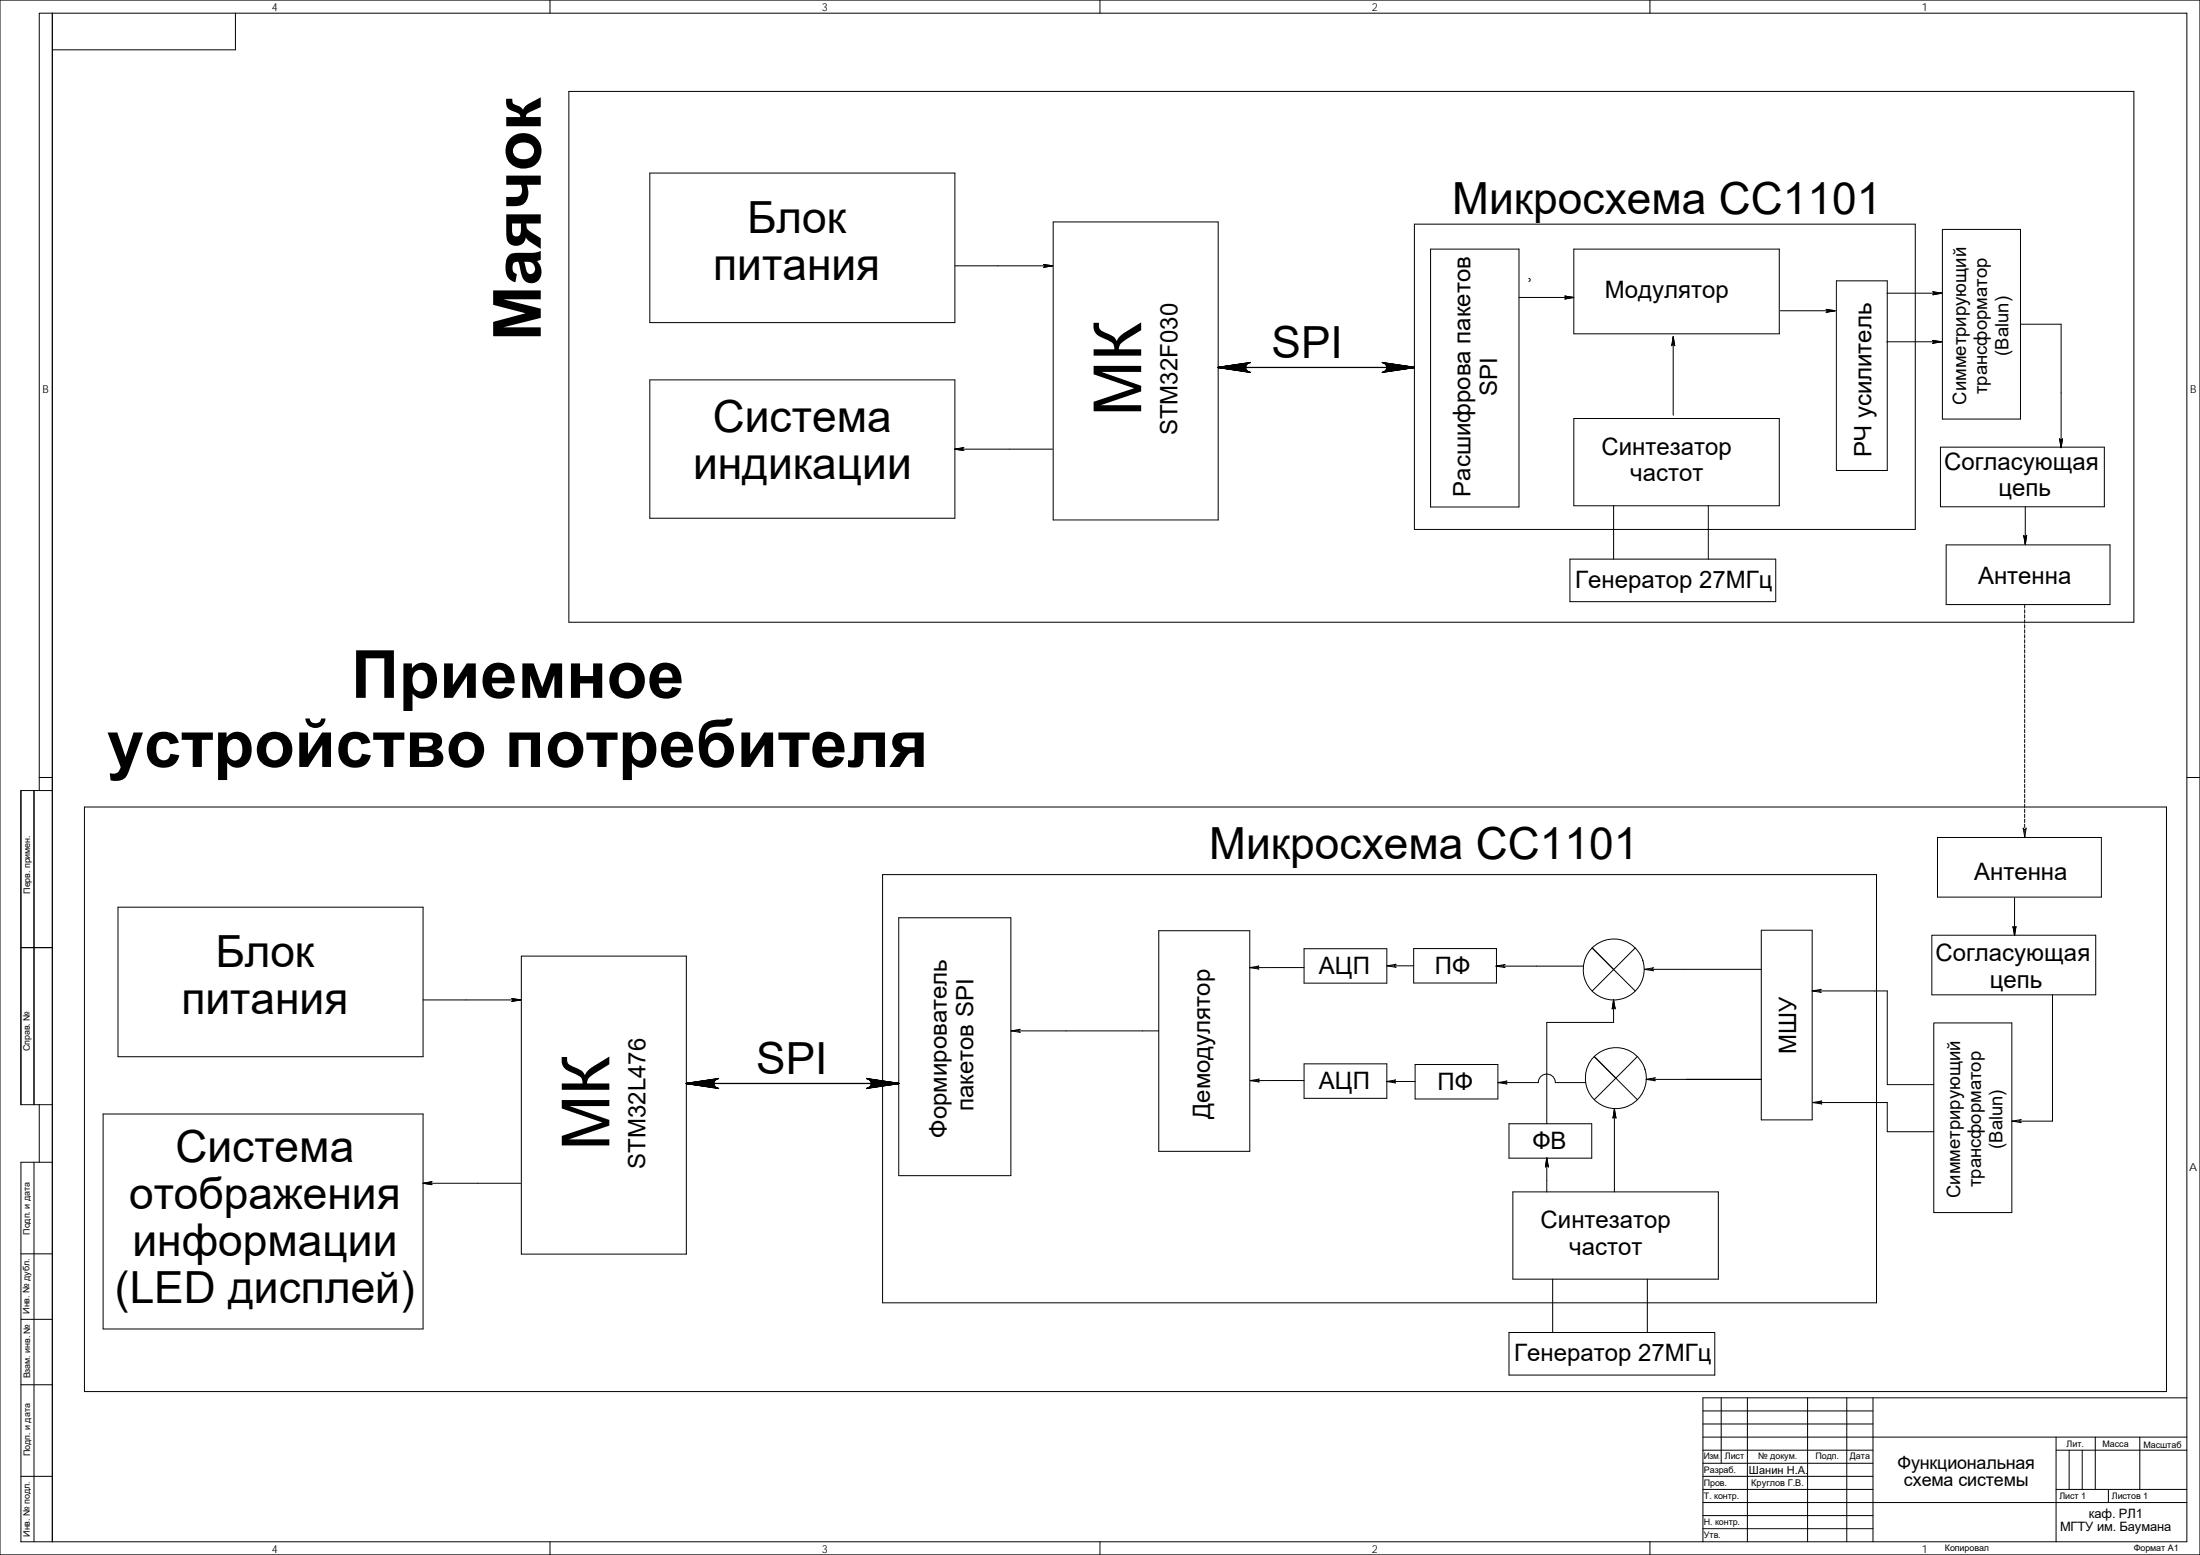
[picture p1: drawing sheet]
<svg xmlns="http://www.w3.org/2000/svg" width="841mm" height="594mm" viewBox="0 0 841 594" stroke-linecap="round" stroke-linejoin="round" font-family="sans-serif">
<g fill="none" stroke="#000" stroke-width=".38">
<path d="M0 0h841v594h-841zM20 5v584M20 5h816v584h-828v-145h12M20 5h-5v297M90 5v14h-70M210.2 0v5M420.5 0v5M630.7 0v5M217.5 34.9h598.2v202.8h-598.2zM248.4 66.1h116.6v57.2h-116.6zM402.6 84.8h63.1v113.8h-63.1zM540.7 85.6h191.5v116.7h-191.5z"/>
<path d="M546.9 95.2h33.8v98.5h-33.8zM601.6 95.2h78.6v32.3h-78.6zM742.5 87.7h29.9v72.4h-29.9zM365 101.6h37.4l-3.5 .5a.55 .55 0 0 0 .6-.5 .55 .55 0 0 0-.6-.6l3.5 .6M580.7 113.6h20.9l-3.4 .6a.55 .55 0 0 0 .5-.5 .55 .55 0 0 0-.5-.6l3.4 .5M584.4 106.4a.56 .56 0 0 1 .6 .5 .56 .56 0 0 1-.6 .6M680.6 118.7h20.9l-3.4 .6a.56 .56 0 0 0 .6-.5 .56 .56 0 0 0-.6-.6l3.4 .5M702 107.3h19.5v72.4h-19.5zM721.4 112h20.9l-3.4 .6 .5-.6-.5-.5 3.4 .5M639.6 128.6l.6 3.3-.5-.4-.6 .4zM639.6 128.6l-.5 3.5a.56 .56 0 0 1 .6-.6 .56 .56 0 0 1 .5 .6l-.6-3.5v30M721.3 130.6h20.9l-3.5 .6a.56 .56 0 0 0 .6-.6 .56 .56 0 0 0-.6-.6l3.5 .6"/>
<path d="M772.4 123.9h15.5v47.2l-.6-3.5 .6 .6 .6-.6-.6 3.5M248.4 145.1h116.6v52.9h-116.6zM601.6 159.9h78.6v33.3h-78.6zM365 171.6l3.4-.6a.55 .55 0 0 0-.5 .6 .55 .55 0 0 0 .5 .5zM365 171.6h37.3M365 171.6l3.3-.6-.4 .6 .4 .5zM741.8 170.8h62.7v22.8h-62.7zM787.4 167.8l.6 .4 .4-.4-.5 3.3zM616.9 193.2v20.4M653.1 193.2v20.4M774.2 193.6v14.4l-.6-3.5 .6 .6 .6-.6-.6 3.5M600.2 213.6h78.6v16.3h-78.6z"/>
<path d="M744 208.2h62.6v22.8h-62.6zM773.7 204.7l.5 .4 .5-.4-.5 3.3zM774 231v1.3M774 233v1.2M774 234.9v1.2M774 236.8v1.2M774 238.7v1.2M774 240.6v1.3M774 242.5v1.3M774 244.4v1.3M774 246.3v1.3M774 248.2v1.3"/>
<path d="M774 250.1v1.3M774 252v1.3M774 253.9v1.3M774 255.8v1.3M774 257.7v1.3M774 259.6v1.3M774 261.5v1.3M774 263.4v1.3M774 265.3v1.3M774 267.3v1.2M774 269.2v1.2M774 271.1v1.2"/>
<path d="M774 273v1.2M774 274.9v1.2M774 276.8v1.2M774 278.7v1.3M15 297h5M774 280.6v1.3M774 282.5v1.3M774 284.4v1.3M774 286.3v1.3M774 288.2v1.3M774 290.1v1.3M774 292v1.3"/>
<path d="M774 293.9v1.3M774 295.8v1.3M774 297.7v1.3M774 299.6v1.3M836 297h5M13 302v120M20 302h-12v120h12M32.3 308.3h795.9v223.3h-795.9zM740.7 320h62.6v22.7h-62.6zM773.4 316.4l.6 .5 .6-.5-.6 3.4zM774 301.5v1.3M774 303.4v1.3"/>
<path d="M774 305.4v1.2M774 307.3v1.2M774 309.2v1.2M774 311.1v1.2M774 313v1.2M774 314.9v1.2M774 316.8v1.3M774 318.7v1.3M337.4 334.1h380v163.6h-380zM45.1 346.6h116.6v57.1h-116.6zM343.6 350.6h42.8v98.6h-42.8zM443 355.6h34.8v84.3h-34.8z"/>
<path d="M673.3 355.4h19.5v72.4h-19.5zM738.5 357.3h62.7v22.8h-62.7zM770.1 343v14.4l-.6-3.5a.56 .56 0 0 0 .6 .6 .56 .56 0 0 0 .6-.6l-.6 3.5M8 362h12M199.3 365.3h63.1v113.8h-63.1zM477.8 369.7l3.4-.6-.5 .5 .5 .6zM498.5 369.7h-20.7M498.5 362.5h31.7v13.1h-31.7zM530.2 369l3.5-.6-.6 .6 .6 .5zM540.4 369h-10.2M540.4 362.4h31.7v13.2h-31.7zM571.9 369.1l3.4 .5-.5-.5 .5-.6-3.4 .6h33.4"/>
<path d="M616.9 370.4l-8.3-8.3 8.3 8.3-8.3 8.2M616.9 370.4l8.2 8.2M625.1 362.1l-8.2 8.3M628.6 370.3l3.5-.5a.55 .55 0 0 0-.6 .5 .55 .55 0 0 0 .6 .6zM628.6 370.3h44.7M692.7 378.6l3.5 .5-.6-.5 .6-.6-3.5 .6h28.8v35.8h17.7M161.7 382h37.4l-3.5 .6a.56 .56 0 0 0 .6-.6 .56 .56 0 0 0-.6-.5l3.5 .5M386.5 393.8l3.5 .6a.56 .56 0 0 1-.6-.6 .56 .56 0 0 1 .6-.5l-3.5 .5h56.5M616.8 382l.6 3.3-.5-.4-.5 .4zM616.8 382v8.6h-25.5v38.7M616.8 382l.6 3.4-.5-.5-.6 .5zM739.2 390.8h29.9v72.5h-29.9z"/>
<path d="M784.6 380v48.3h-15.4M477.9 412.8l3.5-.5a.55 .55 0 0 0-.6 .5 .55 .55 0 0 0 .6 .6zM498.5 412.8h-20.6M498.5 406.4h31.7v13.2h-31.7zM530.1 413.2h10.9M530.1 413.2l3.4-.6a.56 .56 0 0 0-.5 .6 .56 .56 0 0 0 .5 .5zM541 406.7h31.6v13.2h-31.6zM572.6 413.6l3.5 .5a.56 .56 0 0 1-.6-.5 .56 .56 0 0 1 .6-.6l-3.5 .6h15.5a3.2 3.2 0 0 1 3.2-3.3 3.2 3.2 0 0 1 3.3 3.3h11.6M625.9 403.6l-8.2 8.3M644.7 412.4h-15.4l3.5-.6-.6 .5 .6 .6-3.5-.5M673.3 412.4h-28.6h28.6M15 422v22"/>
<path d="M39.4 425.6h122.3v82.1h-122.3zM576.9 429.3h31.6v13.2h-31.6zM609.5 420.1l8.2-8.2-8.2-8.3 16.4 16.5M617.2 423.7l.5 3.3-.6-.4-.5 .4zM617.2 423.7l.5 3.5a.56 .56 0 0 0-.5-.6 .56 .56 0 0 0-.6 .6zM617.2 423.7v31.7M693 421.2l3.4-.6a.55 .55 0 0 0-.5 .6 .55 .55 0 0 0 .5 .5zM693 421.2h28.5v11.2h17.7M769.2 428.3l3.4-.5a.56 .56 0 0 0-.5 .5 .56 .56 0 0 0 .5 .6zM13 444v145M161.7 452.1l3.3-.6-.4 .6 .4 .5zM161.7 452.1l3.4-.6a.55 .55 0 0 0-.5 .5 .55 .55 0 0 0 .5 .6z"/>
<path d="M161.7 452.1h37.3M578.3 455.4h78.6v33.3h-78.6zM591.3 442.4l.6 3.3-.6-.4-.5 .4zM591.3 442.4v13M591.3 442.4l.6 3.5-.6-.6-.5 .6zM8 479h12M593.6 488.7v20.4M629.8 488.7v20.4M8 504h12M576.9 509.1h78.6v16.2h-78.6zM8 529h12M651 539h65"/>
<path d="M658 534v25M668 534v55M691 534v55M706 534v55M716 534v55M836 534h-185v55M651 549h185M651 544h65M651 559h65M651 554h65M786 554h50M786 549v40"/>
<path d="M791 554v15M796 554v15M801 549v20M818 549v20M8 564h12M651 574h185M651 579h65M651 569h65M651 564h65M786 569h50M806 569v5M210.2 589v5"/>
<path d="M420.5 589v5M630.7 589v5M651 584h65"/>
<circle cx="616.9" cy="370.4" r="11.7"/>
<circle cx="617.7" cy="411.9" r="11.7"/>
</g>
<g fill="#000" stroke="#000" stroke-width=".38">
<path d="M399.1 101l3.3 .6-3.3 .5 .4-.6z" fill-rule="evenodd"/>
<path d="M598.3 113.1l3.3 .5-3.2 .6 .3-.6z" fill-rule="evenodd"/>
<path d="M698.3 118.2l3.2 .5-3.2 .6 .4-.5z" fill-rule="evenodd"/>
<path d="M739 111.5l3.3 .5-3.3 .6 .4-.4z" fill-rule="evenodd"/>
<path d="M738.9 130.1l3.3 .5-3.3 .5 .4-.6z" fill-rule="evenodd"/>
<path d="M769.6 354.1l.5 .4 .5-.4-.5 3.3z" fill-rule="evenodd"/>
<path d="M195.8 381.5l3.3 .5-3.3 .6 .4-.7z" fill-rule="evenodd"/>
</g>
<g fill="#000">
<path d="M639.6 128.6l.6 3.3-.5-.4-.6 .4z" fill-rule="evenodd"/>
<path d="M365 171.6l3.3-.6-.4 .6 .4 .5z" fill-rule="evenodd"/>
<path d="M787.4 167.8l.6 .4 .4-.4-.5 3.3z" fill-rule="evenodd"/>
<path d="M773.7 204.7l.5 .4 .5-.4-.5 3.3z" fill-rule="evenodd"/>
<path d="M616.8 382l.6 3.3-.5-.4-.5 .4z" fill-rule="evenodd"/>
<path d="M617.2 423.7l.5 3.3-.6-.4-.5 .4z" fill-rule="evenodd"/>
<path d="M161.7 452.1l3.3-.6-.4 .6 .4 .5z" fill-rule="evenodd"/>
<path d="M591.3 442.4l.6 3.3-.6-.4-.5 .4z" fill-rule="evenodd"/>
</g>
<path d="M465.7 140.4h75M262.4 413.9h81.2" fill="none" stroke="#000" stroke-width=".49"/>
<g fill="#000" stroke="#000" stroke-width=".49">
<path d="M465.7 140.4l12.3-1.9z" fill-rule="evenodd"/>
<path d="M465.7 140.4l11.7-1.7-.6 .3z" fill-rule="evenodd"/>
<path d="M465.7 140.4l11.1-1.4-.4 .5z" fill-rule="evenodd"/>
<path d="M465.7 140.4l10.7-.9-.2 .6z" fill-rule="evenodd"/>
<path d="M465.7 140.4l10.5-.3v.6z" fill-rule="evenodd"/>
<path d="M465.7 140.4l10.5 .3 .2 .6z" fill-rule="evenodd"/>
<path d="M465.7 140.4l10.7 .9 .4 .5z" fill-rule="evenodd"/>
<path d="M465.7 140.4l11.1 1.4 .6 .3z" fill-rule="evenodd"/>
<path d="M465.7 140.4l12.3 1.9z" fill-rule="evenodd"/>
<path d="M528.4 142.3l12.3-1.9z" fill-rule="evenodd"/>
<path d="M529 142.1l.5-.3 11.2-1.4z" fill-rule="evenodd"/>
<path d="M529.9 141.3l10.8-.9-11.2 1.4z" fill-rule="evenodd"/>
<path d="M530.1 140.7l10.6-.3-10.8 .9z" fill-rule="evenodd"/>
<path d="M530.1 140.1l10.6 .3-10.6 .3z" fill-rule="evenodd"/>
<path d="M529.9 139.5l10.8 .9-10.6-.3z" fill-rule="evenodd"/>
<path d="M529.5 139l11.2 1.4-10.8-.9z" fill-rule="evenodd"/>
<path d="M529 138.7l11.7 1.7-11.2-1.4z" fill-rule="evenodd"/>
<path d="M528.4 138.5l12.3 1.9z" fill-rule="evenodd"/>
<path d="M262.4 413.9l12.3-1.8z" fill-rule="evenodd"/>
<path d="M262.4 413.9l11.7-1.7-.6 .4z" fill-rule="evenodd"/>
<path d="M262.4 413.9l11.1-1.3-.4 .4z" fill-rule="evenodd"/>
<path d="M262.4 413.9l10.7-.9-.2 .6z" fill-rule="evenodd"/>
<path d="M262.4 413.9l10.5-.3v.7z" fill-rule="evenodd"/>
<path d="M262.4 413.9l10.5 .4 .2 .5z" fill-rule="evenodd"/>
<path d="M262.4 413.9l10.7 .9 .4 .5z" fill-rule="evenodd"/>
<path d="M262.4 413.9l11.1 1.4 .6 .3z" fill-rule="evenodd"/>
<path d="M262.4 413.9l12.3 1.9z" fill-rule="evenodd"/>
<path d="M331.3 415.8l12.3-1.9z" fill-rule="evenodd"/>
<path d="M331.9 415.6l.5-.3 11.2-1.4z" fill-rule="evenodd"/>
<path d="M332.8 414.8l10.8-.9-11.2 1.4z" fill-rule="evenodd"/>
<path d="M333 414.3l10.6-.4-10.8 .9z" fill-rule="evenodd"/>
<path d="M333 413.6l10.6 .3-10.6 .4z" fill-rule="evenodd"/>
<path d="M332.8 413l10.8 .9-10.6-.3z" fill-rule="evenodd"/>
<path d="M332.4 412.6l11.2 1.3-10.8-.9z" fill-rule="evenodd"/>
<path d="M331.9 412.2l11.7 1.7-11.2-1.3z" fill-rule="evenodd"/>
<path d="M331.3 412.1l12.3 1.8z" fill-rule="evenodd"/>
</g>
<g fill="#000">
<path d="M188.5 111h18.2v3.3h-14.3l14.3 3.6v3.6l-14.3 3.6h14.3v3.4h-18.2v-5.5l12.4-3.3-12.4-3.2zM194.6 97.5a4.8 4.8 0 0 1 3.7-.9h5.8l2.6-.8v3.5l-1.4 .4a5.2 5.2 0 0 1-.6 8.2 4.1 4.1 0 0 1-5.6-3.9l-.6-2.7a1.22 1.22 0 0 0-.9-1.3 1.22 1.22 0 0 0-1.4 .7 2.71 2.71 0 0 0 1.4 4l-.6 3.1a5.2 5.2 0 0 1-3.7-6.4 5.4 5.4 0 0 1 1.3-3.9zM200.4 100l.4 1.6a2.83 2.83 0 0 0 2 3.1 2.37 2.37 0 0 0 1.7-2.6 2.37 2.37 0 0 0-2.4-2.1zM193.5 81.9h13.2v3.5h-5.5a2.97 2.97 0 0 0 1.8 3.3l3.7 2.3v4.1l-4.3-2.9-1.4-1.6a3.8 3.8 0 0 1-4.4 3.3 3.8 3.8 0 0 1-3.1-4.5zM195.7 85.4v2.5a1.78 1.78 0 0 0 .8 2.2 1.78 1.78 0 0 0 2.3-.4l.3-1.5 .1-2.8zM193.5 67.1h13.2v3.5h-5.3a5.9 5.9 0 0 1-2.2 7.8l-2 .3-3.7 .1v-3.6h3.2a2.58 2.58 0 0 0 2.5-1 2.58 2.58 0 0 0 .2-2.7l-.2-.9h-5.7zM195.2 52.8a6.9 6.9 0 0 1 10.6 .9 6.9 6.9 0 0 1-3 10.3 6.9 6.9 0 0 1-8.5-2.5 6.9 6.9 0 0 1 .9-8.7zM197.1 55.4a3.2 3.2 0 0 0-.6 3.8 3.2 3.2 0 0 0 3.6 1.6 3.2 3.2 0 0 0 3.8-2 3.2 3.2 0 0 0-1.6-4 5.5 5.5 0 0 0-5.2 .6zM193.5 37.7h2.3a1.95 1.95 0 0 0 1.9 2.6l1.5 .7 .7 1a5.2 5.2 0 0 1 3.2-2.9l3.6-1.9v3.7l-3.8 1.8a2.01 2.01 0 0 0-1.8 2h5.6v3.5h-13.2v-3.5h5.4a2.44 2.44 0 0 0-2.4-2.1 3.7 3.7 0 0 1-3-4.9z"/>
<path d="M418.1 139.8h18.1v2.3h-15.2l15.2 5.3v2.1l-15.4 5.3h15.4v2.3h-18.1v-3.6l15.5-5.2-15.5-5.3zM418 123.3h2.1v.7a2.62 2.62 0 0 0 2.3 3l.6 .3a5.2 5.2 0 0 1 3.9 3.1l.5-1 1.4-1.5 7.4-4.7v2.9l-4.9 3.1a5.4 5.4 0 0 0-3.6 4.3h8.5v2.4h-18.1v-2.4h7.9a3.4 3.4 0 0 0-3-3.7l-.7-.4a5 5 0 0 1-4.3-5.2z"/>
<path d="M214.8 420.3h18.1v2.3h-15.2l15.2 5.3v2.1l-15.4 5.3h15.4v2.3h-18.1v-3.6l15.5-5.2-15.5-5.3zM214.7 403.8h2.1v.7a2.62 2.62 0 0 0 2.2 3l.7 .3a5.2 5.2 0 0 1 3.9 3l.5-1 1.4-1.4 7.4-4.8v3l-4.9 3.1a5.4 5.4 0 0 0-3.6 4.2h8.5v2.4h-18.1v-2.4h7.9a3.4 3.4 0 0 0-3-3.7l-.7-.3a5 5 0 0 1-4.3-5.2z"/>
</g>
<g font-size="25.4">
<text x="134.2" y="266.6">Приемное</text>
<text x="41" y="293">устройство потребителя</text>
</g>
<g font-size="16.9">
<text x="555.2" y="81.6">Микросхема СС1101</text>
<text x="285.7" y="89">Блок</text>
<text x="272.7" y="107">питания</text>
<text x="486.1" y="136.8">SPI</text>
<text x="272.5" y="165">Система</text>
<text x="264.9" y="182.9">индикации</text>
<text x="462.3" y="328.3">Микросхема СС1101</text>
<text x="82.4" y="369.5">Блок</text>
<text x="69.4" y="387.4">питания</text>
<text x="289.1" y="410.4">SPI</text>
<text x="67.1" y="444">Система</text>
<text x="49.3" y="462">отображения</text>
<text x="50.7" y="479.9">информации</text>
<text x="43.9" y="497.8">(LED дисплей)</text>
</g>
<g font-size="9.2">
<text x="613.5" y="113.7">Модулятор</text>
<text x="572.3" y="151.2" transform="rotate(-90 572.3 151.2)">SPI</text>
<text x="450.1" y="166.3" transform="rotate(-90 450.1 166.3)">STM32F030</text>
<text x="612.3" y="173.8">Синтезатор</text>
<text x="715.4" y="174.6" transform="rotate(-90 715.4 174.6)">РЧ усилитель</text>
<text x="743.2" y="179.5">Согласующая</text>
<text x="623.2" y="183.9">частот</text>
<text x="562.1" y="189.8" transform="rotate(-90 562.1 189.8)">Расшифрова пакетов</text>
<text x="764" y="189.6">цепь</text>
<text x="602.1" y="224.5">Генератор 27МГц</text>
<text x="756.2" y="223.1">Антенна</text>
<text x="754.7" y="336.2">Антенна</text>
<text x="739.9" y="367.2">Согласующая</text>
<text x="504.2" y="372.1">АЦП</text>
<text x="548.5" y="372.1">ПФ</text>
<text x="760.7" y="377.4">цепь</text>
<text x="686.6" y="402.5" transform="rotate(-90 686.6 402.5)">МШУ</text>
<text x="504.2" y="416.1">АЦП</text>
<text x="549.6" y="416.5">ПФ</text>
<text x="372.2" y="424.6" transform="rotate(-90 372.2 424.6)">пакетов SPI</text>
<text x="462.6" y="427.5" transform="rotate(-90 462.6 427.5)">Демодулятор</text>
<text x="362" y="434.6" transform="rotate(-90 362 434.6)">Формирователь</text>
<text x="585.8" y="439.1">ФВ</text>
<text x="246.8" y="446.5" transform="rotate(-90 246.8 446.5)">STM32L476</text>
<text x="589" y="469.2">Синтезатор</text>
<text x="599.9" y="479.4">частот</text>
<text x="578.8" y="520">Генератор 27МГц</text>
</g>
<g font-size="7">
<text x="767.8" y="135.9" transform="rotate(-90 767.8 135.9)">(Balun)</text>
<text x="751.6" y="154.6" transform="rotate(-90 751.6 154.6)">Симметрирующий</text>
<text x="759.7" y="150.5" transform="rotate(-90 759.7 150.5)">трансформатор</text>
<text x="765.5" y="438.9" transform="rotate(-90 765.5 438.9)">(Balun)</text>
<text x="757.4" y="453.6" transform="rotate(-90 757.4 453.6)">трансформатор</text>
<text x="749.4" y="457.7" transform="rotate(-90 749.4 457.7)">Симметрирующий</text>
</g>
<g font-size="6.9">
<text x="725.4" y="561.2">Функциональная</text>
<text x="727.8" y="567.6">схема системы</text>
</g>
<g font-size="4.9">
<text x="798.6" y="579.8">каф. РЛ1</text>
<text x="787.5" y="584.7">МГТУ им. Баумана</text>
</g>
<g font-size="4.2">
<text x="103.9" y="4.2">4</text>
<text x="314.2" y="4.2">3</text>
<text x="524.4" y="4.2">2</text>
<text x="734.7" y="4.2">1</text>
<text x="16.3" y="150.2">B</text>
<text x="837.3" y="150.2">B</text>
<text x="836.9" y="447.2">A</text>
<text x="668.6" y="563.1">Шанин Н.А.</text>
<text x="103.9" y="593.2">4</text>
<text x="314.2" y="593.2">3</text>
<text x="524.4" y="593.2">2</text>
<text x="734.7" y="593.2">1</text>
</g>
<text font-size="3.5" x="669.5" y="567.6">Круглов Г.В.</text>
<g font-size="3.4">
<text x="11.5" y="341.4" transform="rotate(-90 11.5 341.4)">Перв. примен.</text>
<text x="11.4" y="401.6" transform="rotate(-90 11.4 401.6)">Справ. №</text>
<text x="11.4" y="471.7" transform="rotate(-90 11.4 471.7)">Подп. и дата</text>
<text x="11.3" y="501.9" transform="rotate(-90 11.3 501.9)">Инв. № дубл.</text>
<text x="11.5" y="526.6" transform="rotate(-90 11.5 526.6)">Взам. инв. №</text>
<text x="11.5" y="556.2" transform="rotate(-90 11.5 556.2)">Подп. и дата</text>
<text x="651.4" y="557.5">Изм</text>
<text x="659.4" y="557.5">Лист</text>
<text x="672.1" y="557.5">№ докум.</text>
<text x="694" y="557.5">Подп.</text>
<text x="707.2" y="557.5">Дата</text>
<text x="790" y="553">Лит.</text>
<text x="803.8" y="553">Масса</text>
<text x="819.5" y="553.1">Масштаб</text>
<text x="651.4" y="562.7">Разраб.</text>
<text x="651.4" y="567.6">Пров.</text>
<text x="651.4" y="572.5">Т. контр.</text>
<text x="787.3" y="572.8">Лист 1</text>
<text x="807.3" y="572.7">Листов 1</text>
<text x="11.5" y="587.1" transform="rotate(-90 11.5 587.1)">Инв. № подл.</text>
<text x="651.4" y="587.6">Утв.</text>
<text x="651.4" y="582.6">Н. контр.</text>
<text x="743.5" y="592.5">Копировал</text>
<text x="815.7" y="592.5">Формат А1</text>
</g>
<text font-size="2.1" x="656.9" y="557.5">.</text>
</svg>
